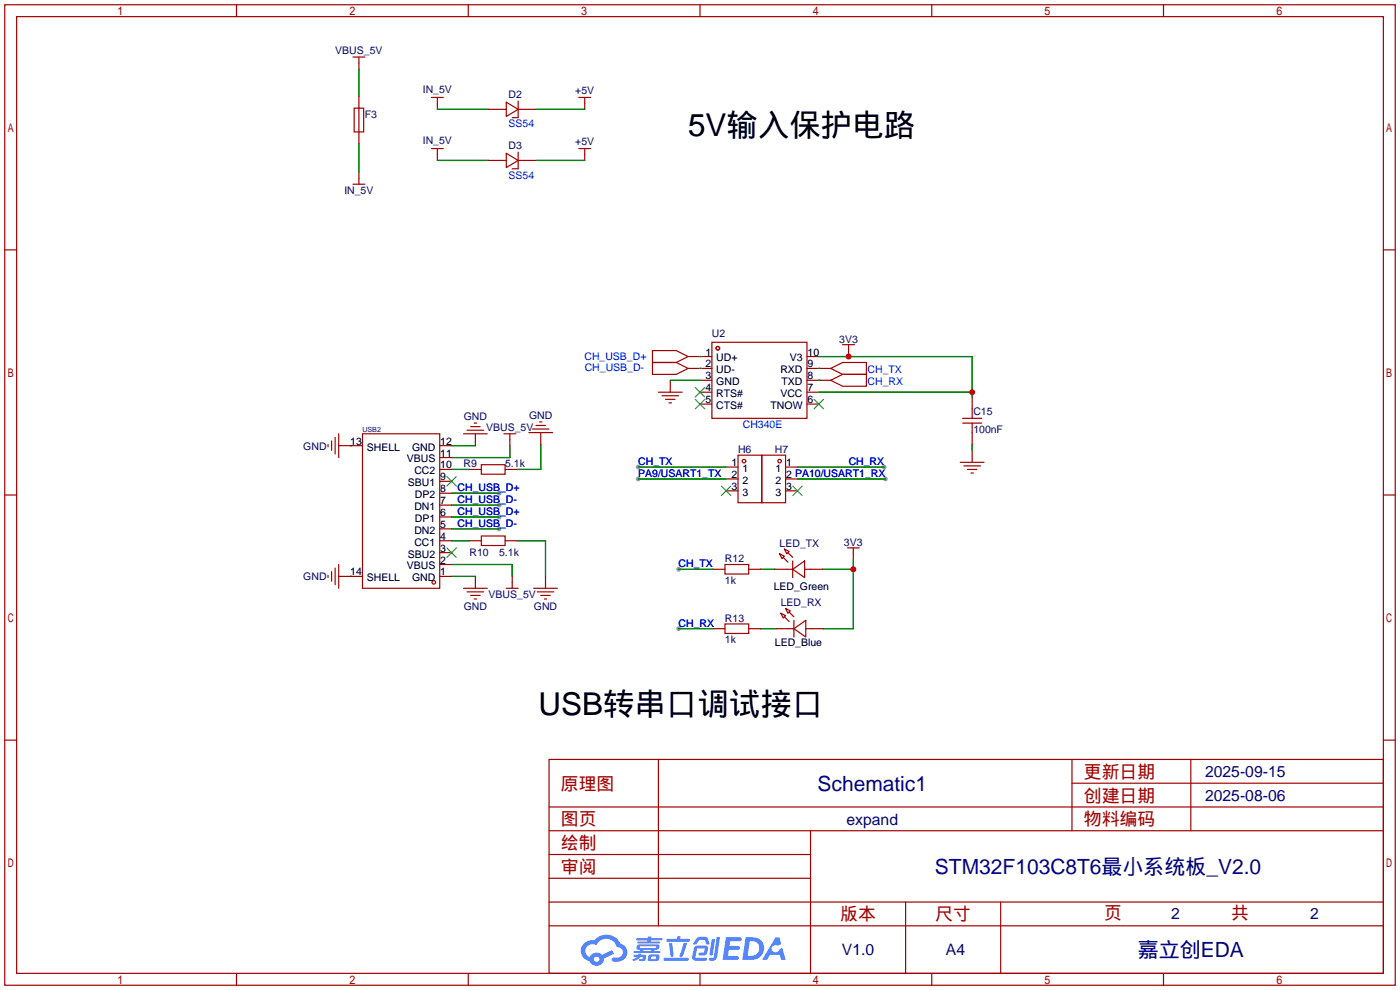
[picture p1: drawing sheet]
<svg xmlns="http://www.w3.org/2000/svg" width="299mm" height="212mm" viewBox="0 0 299 212" stroke-linecap="round" stroke-linejoin="round" font-family="sans-serif">
<g fill="#999">
<circle cx="106.7" cy="105.4" r=".51"/>
<circle cx="106.7" cy="110.5" r=".51"/>
<circle cx="106.7" cy="108" r=".51"/>
<circle cx="106.7" cy="113" r=".51"/>
<circle cx="136.4" cy="102.4" r=".51"/>
<circle cx="136.4" cy="99.8" r=".51"/>
<circle cx="189.2" cy="102.4" r=".51"/>
<circle cx="189" cy="99.8" r=".51"/>
<circle cx="145" cy="121.7" r=".51"/>
<circle cx="145" cy="134.4" r=".51"/>
</g>
<g fill="none" stroke="#a10000" stroke-width=".25">
<path d="M1 1h297.2v209.6h-297.2zM3.6 3.6h292.1v204.4h-292.1zM50.5 1v2.6M100.1 1v2.6M149.6 1v2.6M199.1 1v2.6M248.7 1v2.6M1 53.4h2.6M295.7 53.4h2.5M1 105.8h2.6M295.7 105.8h2.5M1 158.2h2.6"/>
<path d="M295.7 158.2h2.5M117.3 162.3h178.4v45.7h-178.4zM117.3 177.5h178.4M117.3 172.5h178.4M140.7 162.3v35.6M173.2 177.5v30.5M229.1 162.3v15.2M229.1 167.4h66.6M254.5 162.3v15.2M117.3 182.6h55.9M117.3 197.9h178.4M117.3 192.8h178.4"/>
<path d="M117.3 187.7h55.9M193.5 192.8v15.2M213.9 192.8v15.2M50.5 208v2.6M100.1 208v2.6M149.6 208v2.6M199.1 208v2.6M248.7 208v2.6"/>
</g>
<g fill="#5487ff">
<path d="M155.2 200.3h2.6a.48 .48 0 0 1 .7 .4 .48 .48 0 0 1-.6 .4h-1.8l-.2 1.1h1.9a.43 .43 0 0 1 .4 .4 .43 .43 0 0 1-.5 .4h-1.9l-.2 1.3h1.7a.45 .45 0 0 1 .5 .2 .45 .45 0 0 1-.1 .6h-3.3z"/>
<path d="M165.7 200.3h.9l.4 1.5-.8 .3a.84 .84 0 0 0-1.2 .3 .84 .84 0 0 0 .4 1.1 .84 .84 0 0 0 1.1-.4l.1-.2 .6-.3 .7 2.5h-1l-.2-1h-2.1l-.6 1h-1.1z"/>
<path d="M152.1 200.8h.7l-.5 3.1a.36 .36 0 0 1-.3 .3 .36 .36 0 0 1-.4-.3z"/>
<path d="M153.2 200.2h.7l-.6 4.3a1.13 1.13 0 0 1-1.8 .6l.2-.4h.7l.2-.2z"/>
<path d="M148.9 200.6l.6-.4h1a.77 .77 0 0 1 .9 .5l.3 1-.2 .2h-.5l-.3-.9-.2-.2-1 .1-.7 1-.6-.1-.1-.2z"/>
<path d="M148.4 202.4l.6-.3h1.7a.81 .81 0 0 1 .7 .5 .81 .81 0 0 1-.2 .8 .81 .81 0 0 1-.9 .8h-.7a.32 .32 0 0 1-.3-.3 .32 .32 0 0 1 .4-.3h.7l.2-.9-1.6 .1-.4 1.8 2.2 .1a.32 .32 0 0 1 .3 .4 .32 .32 0 0 1-.4 .2h-2.2l-.5-.3-.1-.5z"/>
<path d="M141.9 204.7h5a.33 .33 0 0 1 .3 .3 .33 .33 0 0 1-.3 .3h-4.9l-.2-.1z"/>
<path d="M146.1 201.5h.8l-.7 2a.98 .98 0 0 1-.7 1.1l-.3-.3z"/>
<path d="M143 201.6h.7l.3 2.5a.34 .34 0 0 1-.3 .4 .34 .34 0 0 1-.4-.3z"/>
<path d="M142.5 200.7h2.1l.3-.6h.6l-.1 .6h1.7a.32 .32 0 0 1 .4 .3 .32 .32 0 0 1-.4 .3h-4.5l-.2-.2z"/>
<path d="M135.5 204.1h.9l.1-.3h.6v.3h.8a.82 .82 0 0 1-.5 1.3h-.8v-.4l.7-.1 .1-.3a.68 .68 0 0 0-1 .4l-1.1 .4-.1-.4 .9-.5h-.7z"/>
<path d="M136 200.5h2.4l.1-.3h.7v.3h2.2l.2 .3-.2 .2h-2.3v.2h1.8l.2 .3-.2 .1h-4.5l-.1-.4h2l.1-.2h-2.3l-.1-.2z"/>
<path d="M159.4 200.3l-.8 4.9h1.7a2.5 2.5 0 0 0 3-2.5 2.5 2.5 0 0 0-3.1-2.4zM160.3 201.1a1.61 1.61 0 0 1 2 1.5 1.61 1.61 0 0 1-1.8 1.7h-.7z"/>
<path d="M136.2 202a.55 .55 0 0 0-.2 .8 .55 .55 0 0 0 .7 .2l.1 .3h-1.3v.3l5.4 .1 .3-.2-.2-.2h-1.2l.2-.3a.7 .7 0 0 0 .8-.3 .7 .7 0 0 0 0-.8l-4.2-.1zM136.8 202.3l3.3-.1 .1 .1-.2 .3h-3.2zM137.5 203h1.7l-.2 .3h-1.4z"/>
<path d="M138.6 204.2a1.05 1.05 0 0 0 0 1.2 2.91 2.91 0 0 0 2.2-.2 .98 .98 0 0 0 0-1.2h-1.6zM139.2 204.5l.9-.1 .1 .4-.2 .2-.8-.1z"/>
<path d="M124.9 201.6a2.23 2.23 0 0 0-.7 2.3 2.23 2.23 0 0 0 1.8 1.6 1.58 1.58 0 0 0 1.8 .9 1.58 1.58 0 0 0 1.3-1.5l2.2-1.1-.5-.7-2.1 1a1.65 1.65 0 0 0-2.7 .4 1.45 1.45 0 0 1-.8-1.9 1.45 1.45 0 0 1 2-.7l.3 .1a2.3 2.3 0 0 1 2.3-1.3 2.3 2.3 0 0 1 2 1.7 1.12 1.12 0 0 1 1.3 1 1.12 1.12 0 0 1-1.1 1.2h-.7a.45 .45 0 0 0-.6 .4 .45 .45 0 0 0 .5 .5 2.21 2.21 0 0 0 2.2-.5 2.21 2.21 0 0 0 .5-2.3 2.13 2.13 0 0 0-1.3-1.1 3.3 3.3 0 0 0-5.6-.7l-1.1 .1zM127 205a.57 .57 0 0 1 1.1 0 .57 .57 0 0 1-1.1 0z"/>
</g>
<g fill="none" stroke="#a10000" stroke-width=".25">
<path d="M75.4 12.2h2.6M76.7 12.2v2.5M75.4 39.4h2.6M75.7 23.1h2v5.1h-2zM76.7 20.6v10.1M76.7 36.8v2.6M92.2 20.8h2.5M92.2 31.8h2.5M93.5 20.8v2.6M93.5 31.8v2.5M104.4 23.4h3.8M104.4 34.3h3.8"/>
<path d="M108.2 21.8l2.5 1.6-2.5 1.5zM108.2 32.8l2.5 1.5-2.5 1.5zM110.7 21.6v3.5h-1.2M110.7 32.5v3.6h-1.2M110.7 23.4h3.9M110.7 34.3h3.9M123.7 20.8h2.5M123.7 31.8h2.5M125 20.8v2.6M125 31.8v2.5M139.4 74.9h5.1l2.6 1.3-2.6 1.3h-5.1zM139.4 77.5h5.1l2.6 1.2-2.6 1.3h-5.1z"/>
<path d="M147.1 76.2h5M147.1 78.7h5M152.1 73.2h20.4v16.2h-20.4zM172.5 76.2h2.5M172.5 78.7h5M177.5 78.7l2.6-1.2h5.1v2.5h-5.1zM180.1 73.7h2.5M181.4 73.7v2.5M70.1 95v.5M70.9 94.2v2.1M71.6 93.5v3.5M72.4 95.2h5.1"/>
<path d="M72.4 92.7v5.1M77.5 92.7h16.5v33h-16.5zM94 97.8h2.5M94 95.2h2.5M99.1 92.7h5M99.8 91.9h3.6M100.6 91.2h2M101.3 90.4h.6M101.6 92.7v2.5M102.9 99.3h5v2h-5zM107.7 92.7h2.5M109 92.7v2.5"/>
<path d="M113 92.5h5.1M113.8 91.7h3.5M114.6 90.9h2M115.3 90.2h.5M115.6 92.5v2.5M140.7 83.8h5.1M141.5 84.6h3.5M142.2 85.3h2.1M143 86.1h.5M143.3 81.3v2.5M149.6 81.3h2.5M149.6 83.8h2.5"/>
<path d="M149.6 86.4h2.5M155.2 99.8h2.5M157.7 97.3h5.1v10.1h-5.1zM162.8 97.3h5.1v10.1h-5.1zM167.9 99.8h2.5M172.5 81.3h5M172.5 83.8h2.5M172.5 86.4h2.5M177.5 81.3l2.6-1.3h5.1v2.5h-5.1zM205.2 98.8h5.1M205.7 90.4h4.1M205.7 89.4h4.1"/>
<path d="M206 99.6h3.5M207.8 84.8v4.6M207.8 90.4v4.6M207.8 96.3v2.5M94 100.3h2.5M94 118.1h2.5M94 115.6h2.5M94 113h2.5M94 110.5h2.5M94 107.9h2.5M94 105.4h2.5M94 102.9h2.5"/>
<path d="M100.3 100.3h2.6M100.3 115.6h2.6M102.9 114.6h5v2h-5zM107.9 100.3h2.6M107.9 115.6h2.6M155.2 102.4h2.5M155.2 104.9h2.5M166.6 118.4l1 .5-.5 .5zM167.4 119.1l1 1M167.6 117.3l1.1 .6-.6 .5zM167.9 102.4h2.5M167.9 104.9h2.5"/>
<path d="M168.4 118.1l1 1M169.4 119.9v3.5M181.1 117.1h2.5M182.4 117.1v2.5M206.8 100.3h2M207.5 101.1h.5M70.1 122.9v.5M70.9 122.2v2M71.6 121.4v3.6M72.4 123.2h5.1M72.4 120.6v5.1M94 123.2h2.5"/>
<path d="M94 120.6h2.5M99.1 125.7h5M99.8 126.5h3.6M100.6 127.3h2M101.3 128h.6M101.6 123.2v2.5M108.2 125.7h2.5M109.5 123.2v2.5M114 125.7h5.1M114.8 126.5h3.6M115.6 127.3h2M116.3 128h.5"/>
<path d="M116.6 123.2v2.5M152.4 121.7h2.5M152.4 134.4h2.5M154.9 120.6h5.1v2.1h-5.1zM154.9 133.4h5.1v2h-5.1zM160 121.7h2.6M160 134.4h2.6M165.6 121.7h3.8M165.9 134.4h3.8M166.9 131.1l1 .5-.5 .5zM167.6 131.8l1.1 1M167.9 130l1 .6-.5 .5z"/>
<path d="M168.7 130.8l1 1M169.4 121.7l2.6-1.8v3.5zM169.7 134.4l2.5-1.8v3.5zM169.7 132.6v3.5M172 121.7h3.8M172.2 134.4h3.8"/>
<circle cx="153.4" cy="74.4" r=".38"/>
<circle cx="159" cy="98.6" r=".38"/>
<circle cx="166.6" cy="98.6" r=".38"/>
<circle cx="92.7" cy="124.5" r=".38"/>
</g>
<g fill="none" stroke="#008700" stroke-width=".25">
<path d="M76.7 14.7v5.9M76.7 30.7v6.1M93.5 23.4h10.9M93.5 34.3h10.9M114.6 23.4h10.4M114.6 34.3h10.4M149.6 76.2h.1M149.6 78.7h.1M175 78.7h.1M175 76.2h32.8v8.6M74.9 95.2h.1M96.5 95.2h5.1"/>
<path d="M109 95.2v2.6h-12.5M115.6 95v5.3h-5.1M136.4 99.8h18.8M143.3 81.3h6.3M170.4 99.8h18.6M175 81.3h.1M175 83.8h32.8M207.8 95v1.3M96.5 100.3h3.8M96.5 105.4h10.2M96.5 110.5h10.2M96.5 107.9h10.2"/>
<path d="M96.5 113h10.2M96.5 115.6h3.8M110.5 115.6h6.1v7.6M136.4 102.4h18.8M170.4 102.4h18.8M182.4 119.6v14.8h-6.4M74.9 123.2h.1M96.5 123.2h5.1M96.5 120.6h13v2.6M145 121.7h7.4M145 134.4h7.4M162.6 121.7h3"/>
<path d="M162.6 134.4h3.3M175.8 121.7h6.6"/>
</g>
<g fill="none" stroke="#3c3" stroke-width=".25">
<path d="M148.6 82.8l2 2M148.6 85.3l2 2.1M150.6 82.8l-2 2M150.6 85.3l-2 2.1M174 85.3l2 2.1M176 85.3l-2 2.1M95.5 117.1l2 2M95.5 101.9l2 2M97.5 117.1l-2 2M97.5 101.9l-2 2M154.2 103.9l2 2M156.2 103.9l-2 2"/>
<path d="M169.4 103.9l2 2M171.4 103.9l-2 2"/>
</g>
<g fill="#c00">
<circle cx="207.8" cy="83.8" r=".63"/>
<circle cx="181.4" cy="76.2" r=".63"/>
<circle cx="182.4" cy="121.7" r=".63"/>
</g>
<g font-size="6.7">
<text x="147.1" y="29.1">5V输入保护电路</text>
<text x="115.1" y="152.8">USB转串口调试接口</text>
</g>
<g font-size="4.5" fill="#000080">
<text x="174.7" y="169">Schematic1</text>
<text x="199.8" y="186.8">STM32F103C8T6最小系统板_V2.0</text>
<text x="243.2" y="204.6">嘉立创EDA</text>
</g>
<g font-size="3.8" fill="#a00000">
<text x="231.6" y="166.2">更新日期</text>
<text x="119.9" y="168.8">原理图</text>
<text x="231.6" y="171.3">创建日期</text>
<text x="119.9" y="176.4">图页</text>
<text x="231.6" y="176.4">物料编码</text>
<text x="119.9" y="181.5">绘制</text>
<text x="119.9" y="186.6">审阅</text>
<text x="179.6" y="196.7">版本</text>
<text x="199.9" y="196.7">尺寸</text>
<text x="236" y="196.5">页</text>
<text x="263.1" y="196.5">共</text>
</g>
<g font-size="3.4" fill="#000080">
<text x="257.6" y="166.1">2025-09-15</text>
<text x="257.6" y="171.2">2025-08-06</text>
<text x="180.9" y="176.2">expand</text>
<text x="250.3" y="196.3">2</text>
<text x="280" y="196.3">2</text>
<text x="179.9" y="204.2">V1.0</text>
<text x="202.2" y="204.2">A4</text>
</g>
<g font-size="2.2" fill="#000080">
<text x="71.7" y="11.5">VBUS_5V</text>
<text x="90.4" y="19.9">IN_5V</text>
<text x="108.7" y="20.9">D2</text>
<text x="122.9" y="20.1">+5V</text>
<text x="78" y="25.2">F3</text>
<text x="90.4" y="30.8">IN_5V</text>
<text x="108.7" y="31.8">D3</text>
<text x="122.9" y="31">+5V</text>
<text x="73.6" y="41.5">IN_5V</text>
<text x="152.1" y="71.9">U2</text>
<text x="179.4" y="73.2">3V3</text>
<text x="99.1" y="89.7">GND</text>
<text x="113.1" y="89.5">GND</text>
<text x="208" y="88.7">C15</text>
<text x="103.9" y="92">VBUS_5V</text>
<text x="208" y="92.5">100nF</text>
<text x="64.8" y="96.1">GND</text>
<text x="99.1" y="99.9">R9</text>
<text x="107.9" y="99.9">5.1k</text>
<text x="157.7" y="96.8">H6</text>
<text x="165.6" y="96.8">H7</text>
<text x="100.3" y="118.9">R10</text>
<text x="106.7" y="118.9">5.1k</text>
<text x="166.6" y="116.9">LED_TX</text>
<text x="180.4" y="116.6">3V3</text>
<text x="64.8" y="124">GND</text>
<text x="154.9" y="120.2">R12</text>
<text x="154.9" y="124.8">1k</text>
<text x="99.1" y="130.4">GND</text>
<text x="104.4" y="127.8">VBUS_5V</text>
<text x="114.1" y="130.4">GND</text>
<text x="166.9" y="129.6">LED_RX</text>
<text x="154.9" y="132.9">R13</text>
<text x="154.9" y="137.5">1k</text>
</g>
<g font-size="2.2" fill="#00f">
<text x="108.7" y="27.2">SS54</text>
<text x="108.7" y="38.2">SS54</text>
<text x="124.9" y="77">CH_USB_D+</text>
<text x="125" y="79.3">CH_USB_D-</text>
<text x="185.4" y="79.8">CH_TX</text>
<text x="185.4" y="82.4">CH_RX</text>
<text x="158.7" y="91.5">CH340E</text>
<text x="136.4" y="101.9">PA9/USART1_TX</text>
<text x="136.4" y="99.4">CH_TX</text>
<text x="181.4" y="99.4">CH_RX</text>
<text x="97.8" y="105">CH_USB_D+</text>
<text x="97.8" y="107.5">CH_USB_D-</text>
<text x="97.8" y="110">CH_USB_D+</text>
<text x="97.8" y="112.6">CH_USB_D-</text>
<text x="145" y="121.2">CH_TX</text>
<text x="145" y="133.9">CH_RX</text>
</g>
<g font-size="2.2">
<text x="150.8" y="76">1</text>
<text x="153.1" y="77.3">UD+</text>
<text x="168.8" y="77.3">V3</text>
<text x="172.6" y="76">10</text>
<text x="150.8" y="78.5">2</text>
<text x="150.8" y="81.1">3</text>
<text x="150.8" y="83.6">4</text>
<text x="153.1" y="79.8">UD-</text>
<text x="153.1" y="82.3">GND</text>
<text x="166.8" y="79.8">RXD</text>
<text x="167" y="82.3">TXD</text>
<text x="172.6" y="83.6">7</text>
<text x="172.6" y="81.1">8</text>
<text x="172.6" y="78.5">9</text>
<text x="150.8" y="86.1">5</text>
<text x="153.1" y="84.9">RTS#</text>
<text x="153.1" y="87.4">CTS#</text>
<text x="164.7" y="87.4">TNOW</text>
<text x="166.8" y="84.9">VCC</text>
<text x="172.6" y="86.1">6</text>
<text x="74.9" y="95">13</text>
<text x="94.1" y="95">12</text>
<text x="78.4" y="96.3">SHELL</text>
<text x="86.9" y="98.8">VBUS</text>
<text x="88.1" y="96.3">GND</text>
<text x="88.6" y="101.4">CC2</text>
<text x="94.1" y="100.1">10</text>
<text x="94.1" y="97.6">11</text>
<text x="156.4" y="99.6">1</text>
<text x="158.7" y="100.9">1</text>
<text x="165.7" y="100.9">1</text>
<text x="168" y="99.6">1</text>
<text x="87.2" y="103.9">SBU1</text>
<text x="88.7" y="106.5">DP2</text>
<text x="94.1" y="107.7">7</text>
<text x="94.1" y="105.2">8</text>
<text x="94.1" y="102.7">9</text>
<text x="156.4" y="102.1">2</text>
<text x="156.4" y="104.7">3</text>
<text x="158.7" y="103.4">2</text>
<text x="158.7" y="106">3</text>
<text x="165.7" y="103.4">2</text>
<text x="165.7" y="106">3</text>
<text x="168" y="102.1">2 PA10/USART1_RX</text>
<text x="168" y="104.7">3</text>
<text x="88.6" y="109">DN1</text>
<text x="88.7" y="111.5">DP1</text>
<text x="94.1" y="112.8">5</text>
<text x="94.1" y="110.3">6</text>
<text x="87.2" y="119.2">SBU2</text>
<text x="88.6" y="116.6">CC1</text>
<text x="88.6" y="114.1">DN2</text>
<text x="94.1" y="117.9">3</text>
<text x="94.1" y="115.4">4</text>
<text x="74.9" y="123">14</text>
<text x="78.4" y="124.2">SHELL</text>
<text x="86.9" y="121.7">VBUS</text>
<text x="88.1" y="124.2">GND</text>
<text x="94.1" y="123">1</text>
<text x="94.1" y="120.4">2</text>
<text x="165.4" y="126">LED_Green</text>
<text x="165.6" y="138">LED_Blue</text>
</g>
<text font-size="1.5" fill="#000080" x="77.5" y="92.4">USB2</text>
</svg>
